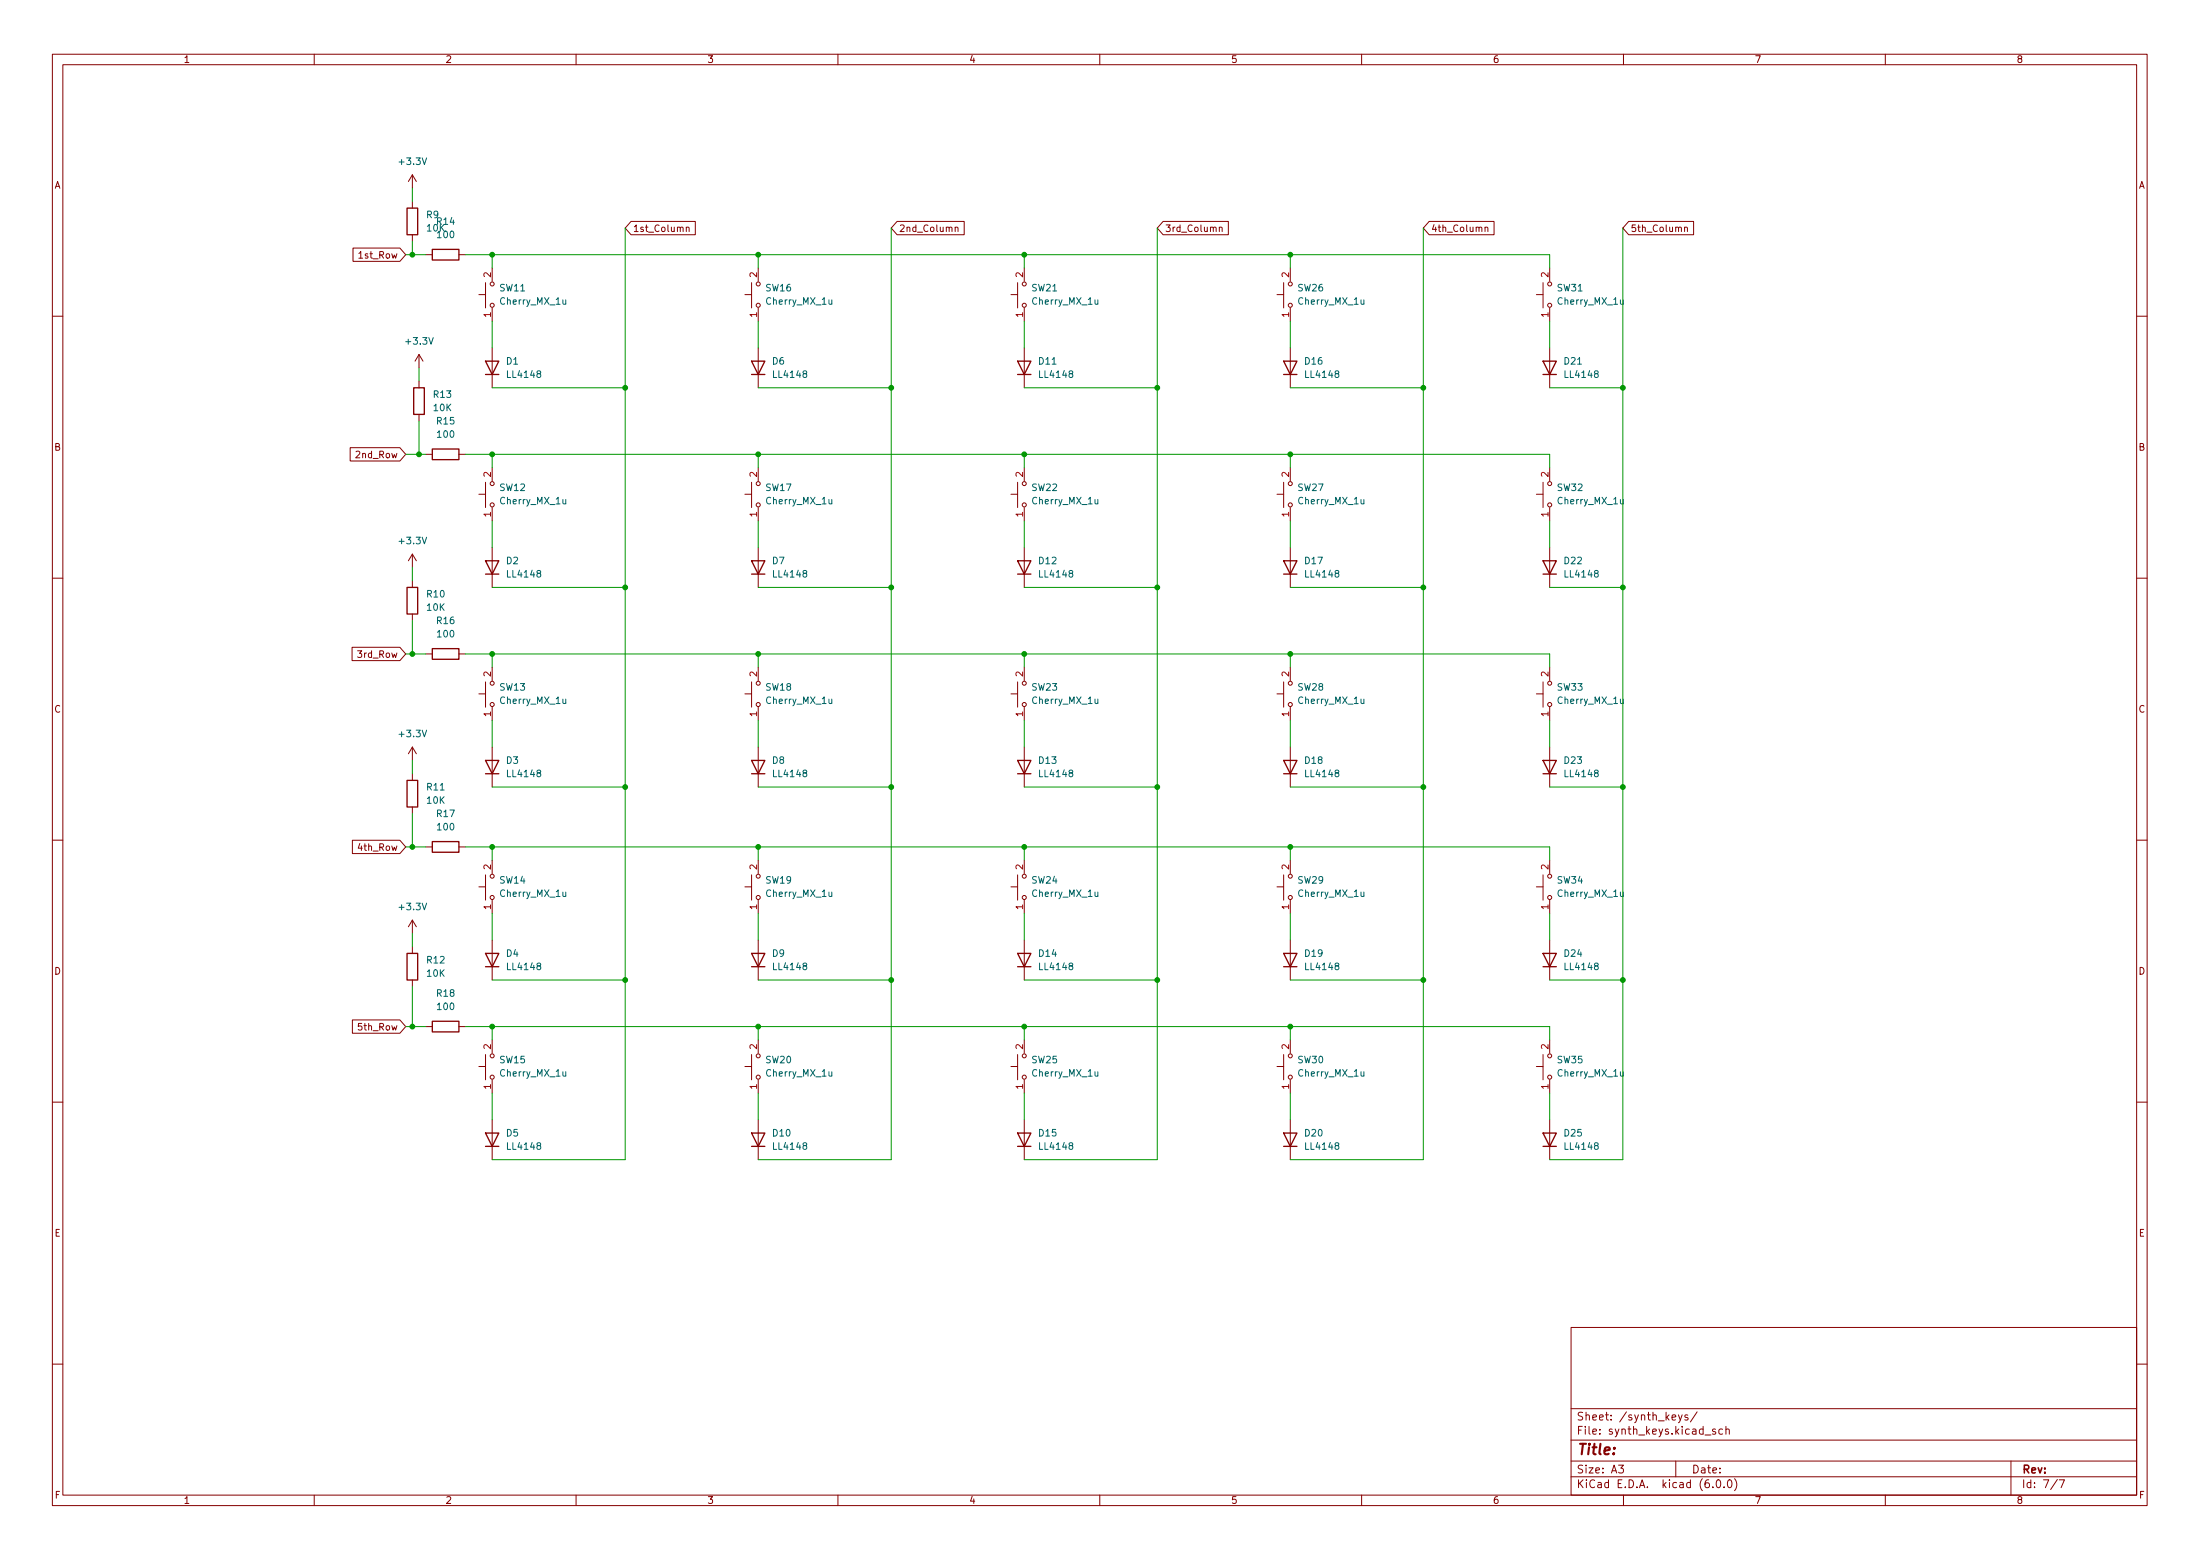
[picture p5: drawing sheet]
<svg xmlns="http://www.w3.org/2000/svg" width="297mm" height="210mm" viewBox="0 0 297 210" stroke-linecap="round" stroke-linejoin="round" font-family="sans-serif">
<g fill="none" stroke="#840000" stroke-width=".14">
<path d="M7.1 7.3h282.8v195.9h-282.8zM8.5 8.7h280v193.1h-280zM42.4 7.3v1.4M77.8 7.3v1.4M113.1 7.3v1.4M148.5 7.3v1.4M183.8 7.3v1.4M219.2 7.3v1.4M254.6 7.3v1.4M47.7 33.5h6.3l.8 .9-.8 .9h-6.3zM55.7 23.6v1.8M55.7 27.2v.9"/>
<path d="M55.7 31.7v.9M55.7 23.6l-.6 .9M55.7 23.6l.5 .9M57.5 34.4h.9M62 34.4h.9M64.7 39.8h.9M65.6 38.1v3.5M66.5 36.2v1.8M85.2 29.9h8.7v1.8h-8.7l-.8-.9zM92.7 30.7h.1h.2v.6M92.7 30.7v.6M100.6 39.8h.9"/>
<path d="M101.5 38.1v3.5M102.4 36.2v1.8M121.1 29.9h9.1v1.8h-9.1l-.8-.9zM129 30.7h.1h.2l.1 .6M129 30.7v.6M136.5 39.8h.9M137.4 38.1v3.5M138.3 36.2v1.8M157 29.9h8.8v1.8h-8.8l-.7-.9zM164.6 30.7h.2h.2v.6M164.6 30.7v.6M172.4 39.8h.9"/>
<path d="M173.3 38.1v3.5M174.2 36.2v1.8M193 29.9h8.7v1.8h-8.7l-.8-.9zM200.5 30.7h.1h.2l.1 .6M200.5 30.7v.6M207.4 39.8h.9M208.3 38.1v3.5M209.2 36.2v1.8M219.9 29.9h8.8v1.8h-8.8l-.8-.9zM227.4 30.7h.2h.2v.6M227.4 30.7v.6M7.1 42.7h1.4"/>
<path d="M56.6 47.8l-.6 .9M56.6 47.8v1.8M56.6 51.4v.9M56.6 55.9v.9M56.6 47.8l.5 .9M66.5 41.6v1.8M66.5 46.9v5.4M102.4 41.6v1.8M102.4 46.9v5.4M138.3 41.6v1.8M138.3 46.9v5.4M174.2 41.6v1.8"/>
<path d="M174.2 46.9v5.4M209.2 41.6v1.8M209.2 46.9v5.4M288.5 42.7h1.4M7.1 78h1.4M47.3 60.4h6.7l.8 .9-.8 .9h-6.7zM55.7 74.8v1.8M55.7 78.4v.9M55.7 74.8l-.6 .9M55.7 74.8l.5 .9M57.5 61.3h.9M62 61.3h.9"/>
<path d="M64.7 66.7h.9M65.6 65.1v3.4M66.5 63.1v1.8M66.5 68.5v1.8M66.5 73.9v5.4M100.6 66.7h.9M101.5 65.1v3.4M102.4 63.1v1.8M102.4 68.5v1.8M102.4 73.9v5.4M136.5 66.7h.9M137.4 65.1v3.4"/>
<path d="M138.3 63.1v1.8M138.3 68.5v1.8M138.3 73.9v5.4M172.4 66.7h.9M173.3 65.1v3.4M174.2 63.1v1.8M174.2 68.5v1.8M174.2 73.9v5.4M207.4 66.7h.9M208.3 65.1v3.4M209.2 63.1v1.8M209.2 68.5v1.8"/>
<path d="M209.2 73.9v5.4M288.5 78h1.4M47.5 87.4h6.5l.8 .9-.8 .9h-6.5zM55.7 82.9v.9M57.5 88.3h.9M62 88.3h.9M64.7 93.6h.9M65.6 92v3.4M66.5 90v1.8M66.5 95.4v1.8M100.6 93.6h.9M101.5 92v3.4"/>
<path d="M102.4 90v1.8M102.4 95.4v1.8M136.5 93.6h.9M137.4 92v3.4M138.3 90v1.8M138.3 95.4v1.8M172.4 93.6h.9M173.3 92v3.4M174.2 90v1.8M174.2 95.4v1.8M207.4 93.6h.9M208.3 92v3.4"/>
<path d="M209.2 90v1.8M209.2 95.4v1.8M7.1 113.4h1.4M47.6 113.4h6.4l.8 .9-.8 .9h-6.4zM55.7 100.8v1.8M55.7 104.4v.9M55.7 108.9v.9M55.7 100.8l-.6 .9M55.7 100.8l.5 .9M57.5 114.3h.9M62 114.3h.9M64.7 119.7h.9"/>
<path d="M65.6 118.1v3.4M66.5 100.8v5.4M66.5 116.1v1.8M100.6 119.7h.9M101.5 118.1v3.4M102.4 100.8v5.4M102.4 116.1v1.8M136.5 119.7h.9M137.4 118.1v3.4M138.3 100.8v5.4M138.3 116.1v1.8M172.4 119.7h.9"/>
<path d="M173.3 118.1v3.4M174.2 100.8v5.4M174.2 116.1v1.8M207.4 119.7h.9M208.3 118.1v3.4M209.2 100.8v5.4M209.2 116.1v1.8M288.5 113.4h1.4M47.6 137.6h6.4l.8 .9-.8 .9h-6.4zM55.7 124.2v1.8M55.7 127.8v.9M55.7 132.3v.9"/>
<path d="M55.7 124.2l-.6 .9M55.7 124.2l.5 .9M57.5 138.5h.9M62 138.5h.9M66.5 121.5v1.8M66.5 126.9v5.4M102.4 121.5v1.8M102.4 126.9v5.4M138.3 121.5v1.8M138.3 126.9v5.4M174.2 121.5v1.8M174.2 126.9v5.4"/>
<path d="M209.2 121.5v1.8M209.2 126.9v5.4M7.1 148.7h1.4M64.7 143.9h.9M65.6 142.3v3.4M66.5 140.3v1.8M66.5 145.7v1.8M66.5 151.1v5.4M100.6 143.9h.9M101.5 142.3v3.4M102.4 140.3v1.8M102.4 145.7v1.8"/>
<path d="M102.4 151.1v5.4M136.5 143.9h.9M137.4 142.3v3.4M138.3 140.3v1.8M138.3 145.7v1.8M138.3 151.1v5.4M172.4 143.9h.9M173.3 142.3v3.4M174.2 140.3v1.8M174.2 145.7v1.8M174.2 151.1v5.4M207.4 143.9h.9"/>
<path d="M208.3 142.3v3.4M209.2 140.3v1.8M209.2 145.7v1.8M209.2 151.1v5.4M288.5 148.7h1.4M212.1 179.1h76.4v22.7h-76.4zM7.1 184.1h1.4M212.1 199.3h76.4M212.1 197.2h76.4M212.1 194.3h76.4M212.1 190.1h76.4M218.5 197.7h.7l-.4 .4 .3 .1v.5l-.1 .1-.5-.1"/>
<path d="M225.8 191.3l.5-.1-.1-.2-.3-.1-.1 .2v.5h.4M226.3 197.2v2.1M226.6 190.9l.3 .7M227.1 190.9l-.3 1-.2 .1M227.9 191l-.3-.1-.1 .2v.1l.4 .1v.3h-.4M229.1 190.5l-.9 1.4M230.2 193.7h.8M231.6 192.9l-.2-.1-.2 .2 .1 .1 .3 .2v.2h-.4M231.8 199.8l.2-.1a.57 .57 0 0 1 .3 .5 .57 .57 0 0 1-.3 .6l-.2-.1-.1-.3zM232.6 192.9l-.3-.1-.2 .2 .1 .5h.4M233 192.9l.2-.1 .2 .1 .1 .7M233 192.5v1.1"/>
<path d="M233.3 199.8l.2-.1a.57 .57 0 0 1 .4 .5 .57 .57 0 0 1-.4 .6l-.2-.1-.1-.3zM234.2 199.6a1.22 1.22 0 0 1 0 1.6M271.5 197.2v4.6M277.8 199.7l-.9 1.3M278 199.7h.7l-.4 1.1M288.5 184.1h1.4M42.4 201.8v1.4M77.8 201.8v1.4M113.1 201.8v1.4M148.5 201.8v1.4M183.8 201.8v1.4M219.2 201.8v1.4"/>
<path d="M231.3 200.7v.1M232.8 200.7v.1M254.6 201.8v1.4"/>
<circle cx="66.5" cy="38.3" r=".27"/>
<circle cx="102.4" cy="38.3" r=".27"/>
<circle cx="138.3" cy="38.3" r=".27"/>
<circle cx="174.2" cy="38.3" r=".27"/>
<circle cx="209.2" cy="38.3" r=".27"/>
<circle cx="66.5" cy="41.2" r=".27"/>
<circle cx="102.4" cy="41.2" r=".27"/>
<circle cx="138.3" cy="41.2" r=".27"/>
<circle cx="174.2" cy="41.2" r=".27"/>
<circle cx="209.2" cy="41.2" r=".27"/>
<circle cx="66.5" cy="65.3" r=".27"/>
<circle cx="66.5" cy="68.1" r=".27"/>
<circle cx="102.4" cy="65.3" r=".27"/>
<circle cx="102.4" cy="68.1" r=".27"/>
<circle cx="138.3" cy="65.3" r=".27"/>
<circle cx="138.3" cy="68.1" r=".27"/>
<circle cx="174.2" cy="65.3" r=".27"/>
<circle cx="174.2" cy="68.1" r=".27"/>
<circle cx="209.2" cy="68.1" r=".27"/>
<circle cx="209.2" cy="65.3" r=".27"/>
<circle cx="66.5" cy="95.1" r=".27"/>
<circle cx="66.5" cy="92.2" r=".27"/>
<circle cx="102.4" cy="95.1" r=".27"/>
<circle cx="102.4" cy="92.2" r=".27"/>
<circle cx="138.3" cy="92.2" r=".27"/>
<circle cx="138.3" cy="95.1" r=".27"/>
<circle cx="174.2" cy="92.2" r=".27"/>
<circle cx="174.2" cy="95.1" r=".27"/>
<circle cx="209.2" cy="95.1" r=".27"/>
<circle cx="209.2" cy="92.2" r=".27"/>
<circle cx="66.5" cy="118.2" r=".27"/>
<circle cx="102.4" cy="118.2" r=".27"/>
<circle cx="138.3" cy="118.2" r=".27"/>
<circle cx="174.2" cy="118.2" r=".27"/>
<circle cx="209.2" cy="118.2" r=".27"/>
<circle cx="66.5" cy="121.1" r=".27"/>
<circle cx="102.4" cy="121.1" r=".27"/>
<circle cx="138.3" cy="121.1" r=".27"/>
<circle cx="174.2" cy="121.1" r=".27"/>
<circle cx="209.2" cy="121.1" r=".27"/>
<circle cx="66.5" cy="145.4" r=".27"/>
<circle cx="66.5" cy="142.5" r=".27"/>
<circle cx="102.4" cy="145.4" r=".27"/>
<circle cx="102.4" cy="142.5" r=".27"/>
<circle cx="138.3" cy="142.5" r=".27"/>
<circle cx="138.3" cy="145.4" r=".27"/>
<circle cx="174.2" cy="142.5" r=".27"/>
<circle cx="174.2" cy="145.4" r=".27"/>
<circle cx="209.2" cy="145.4" r=".27"/>
<circle cx="209.2" cy="142.5" r=".27"/>
</g>
<g fill="none" stroke="#840000" stroke-width=".18">
<path d="M55 28.1h1.4v3.6h-1.4zM58.4 33.7h3.6v1.4h-3.6zM55.9 52.3h1.4v3.6h-1.4zM65.6 48.7h1.8l-.9 1.8zM65.6 50.5h1.8M101.5 48.7h1.8l-.9 1.8zM101.5 50.5h1.8M137.4 48.7h1.8l-.9 1.8zM137.4 50.5h1.8M173.3 48.7h1.8l-.9 1.8zM173.3 50.5h1.8M208.3 48.7h1.8l-.9 1.8z"/>
<path d="M208.3 50.5h1.8M55 79.3h1.4v3.6h-1.4zM58.4 60.6h3.6v1.4h-3.6zM65.6 75.7h1.8l-.9 1.8zM65.6 77.5h1.8M101.5 75.7h1.8l-.9 1.8zM101.5 77.5h1.8M137.4 75.7h1.8l-.9 1.8zM137.4 77.5h1.8M173.3 75.7h1.8l-.9 1.8zM173.3 77.5h1.8M208.3 75.7h1.8l-.9 1.8z"/>
<path d="M208.3 77.5h1.8M58.4 87.5h3.6v1.5h-3.6zM55 105.3h1.4v3.6h-1.4zM58.4 113.6h3.6v1.4h-3.6zM65.6 102.6h1.8l-.9 1.8zM65.6 104.4h1.8M101.5 102.6h1.8l-.9 1.8zM101.5 104.4h1.8M137.4 102.6h1.8l-.9 1.8zM137.4 104.4h1.8M173.3 102.6h1.8l-.9 1.8zM173.3 104.4h1.8"/>
<path d="M208.3 102.6h1.8l-.9 1.8zM208.3 104.4h1.8M55 128.7h1.4v3.6h-1.4zM58.4 137.8h3.6v1.5h-3.6zM65.6 128.7h1.8l-.9 1.8zM65.6 130.5h1.8M101.5 128.7h1.8l-.9 1.8zM101.5 130.5h1.8M137.4 128.7h1.8l-.9 1.8zM137.4 130.5h1.8M173.3 128.7h1.8l-.9 1.8zM173.3 130.5h1.8"/>
<path d="M208.3 128.7h1.8l-.9 1.8zM208.3 130.5h1.8M65.6 152.9h1.8l-.9 1.8zM65.6 154.7h1.8M101.5 152.9h1.8l-.9 1.8zM101.5 154.7h1.8M137.4 152.9h1.8l-.9 1.8zM137.4 154.7h1.8M173.3 152.9h1.8l-.9 1.8zM173.3 154.7h1.8M208.3 152.9h1.8l-.9 1.8zM208.3 154.7h1.8"/>
</g>
<g fill="none" stroke="#009600" stroke-width=".14">
<path d="M54.8 34.4h2.7M55.7 25.4v1.8M55.7 32.6v1.8M62.9 34.4h146.3v1.8M66.5 34.4v1.8M84.4 30.8v125.7h-17.9M102.4 34.4v1.8M120.3 30.8v125.7h-17.9M138.3 34.4v1.8M156.3 30.8v125.7h-18M174.2 34.4v1.8M192.2 30.8v125.7h-18"/>
<path d="M219.1 30.8v125.7h-9.9M56.6 49.6v1.8M56.6 56.8v4.5M66.5 43.4v3.5M66.5 52.3h17.9M102.4 43.4v3.5M102.4 52.3h17.9M138.3 43.4v3.5M138.3 52.3h18M174.2 43.4v3.5M174.2 52.3h18M209.2 43.4v3.5"/>
<path d="M209.2 52.3h9.9M54.8 61.3h2.7M55.7 76.6v1.8M62.9 61.3h146.3v1.8M66.5 79.3h17.9M66.5 61.3v1.8M66.5 70.3v3.6M102.4 61.3v1.8M102.4 70.3v3.6M102.4 79.3h17.9M138.3 61.3v1.8M138.3 70.3v3.6"/>
<path d="M138.3 79.3h18M174.2 61.3v1.8M174.2 70.3v3.6M174.2 79.3h18M209.2 79.3h9.9M209.2 70.3v3.6M54.8 88.3h2.7M55.7 83.8v4.5M62.9 88.3h146.3v1.7M66.5 88.3v1.7M66.5 97.2v3.6M102.4 88.3v1.7"/>
<path d="M102.4 97.2v3.6M138.3 88.3v1.7M138.3 97.2v3.6M174.2 88.3v1.7M174.2 97.2v3.6M209.2 97.2v3.6M54.8 114.3h2.7M55.7 102.6v1.8M55.7 109.8v4.5M62.9 114.3h146.3v1.8M66.5 106.2h17.9M66.5 114.3v1.8"/>
<path d="M102.4 114.3v1.8M102.4 106.2h17.9M138.3 114.3v1.8M138.3 106.2h18M174.2 106.2h18M174.2 114.3v1.8M209.2 106.2h9.9M54.8 138.5h2.7M55.7 126v1.8M55.7 133.2v5.3M62.9 138.5h146.3v1.8M66.5 132.3h17.9"/>
<path d="M66.5 123.3v3.6M66.5 138.5v1.8M102.4 123.3v3.6M102.4 138.5v1.8M102.4 132.3h17.9M138.3 132.3h18M138.3 123.3v3.6M138.3 138.5v1.8M174.2 132.3h18M174.2 123.3v3.6M174.2 138.5v1.8M209.2 132.3h9.9"/>
<path d="M209.2 123.3v3.6M66.5 147.5v3.6M102.4 147.5v3.6M138.3 147.5v3.6M174.2 147.5v3.6M209.2 147.5v3.6"/>
</g>
<g fill="#009600" stroke="#009600" stroke-width=".14">
<circle cx="66.5" cy="34.4" r=".32"/>
<circle cx="84.4" cy="52.3" r=".32"/>
<circle cx="66.5" cy="88.3" r=".32"/>
<circle cx="55.7" cy="88.3" r=".32"/>
<circle cx="56.6" cy="61.3" r=".32"/>
<circle cx="66.5" cy="61.3" r=".32"/>
<circle cx="55.7" cy="34.4" r=".32"/>
<circle cx="174.2" cy="34.4" r=".32"/>
<circle cx="138.3" cy="34.4" r=".32"/>
<circle cx="156.3" cy="79.3" r=".32"/>
<circle cx="174.2" cy="88.3" r=".32"/>
<circle cx="138.3" cy="88.3" r=".32"/>
<circle cx="156.3" cy="52.3" r=".32"/>
<circle cx="138.3" cy="61.3" r=".32"/>
<circle cx="120.3" cy="52.3" r=".32"/>
<circle cx="120.3" cy="79.3" r=".32"/>
<circle cx="120.3" cy="106.2" r=".32"/>
<circle cx="102.4" cy="138.5" r=".32"/>
<circle cx="84.4" cy="132.3" r=".32"/>
<circle cx="102.4" cy="114.3" r=".32"/>
<circle cx="120.3" cy="132.3" r=".32"/>
<circle cx="138.3" cy="114.3" r=".32"/>
<circle cx="156.3" cy="106.2" r=".32"/>
<circle cx="138.3" cy="138.5" r=".32"/>
<circle cx="156.3" cy="132.3" r=".32"/>
<circle cx="174.2" cy="138.5" r=".32"/>
<circle cx="174.2" cy="114.3" r=".32"/>
<circle cx="192.2" cy="132.3" r=".32"/>
<circle cx="219.1" cy="106.2" r=".32"/>
<circle cx="219.1" cy="79.3" r=".32"/>
<circle cx="219.1" cy="132.3" r=".32"/>
<circle cx="192.2" cy="106.2" r=".32"/>
<circle cx="102.4" cy="61.3" r=".32"/>
<circle cx="84.4" cy="79.3" r=".32"/>
<circle cx="102.4" cy="88.3" r=".32"/>
<circle cx="102.4" cy="34.4" r=".32"/>
<circle cx="84.4" cy="106.2" r=".32"/>
<circle cx="66.5" cy="138.5" r=".32"/>
<circle cx="55.7" cy="138.5" r=".32"/>
<circle cx="66.5" cy="114.3" r=".32"/>
<circle cx="55.7" cy="114.3" r=".32"/>
<circle cx="192.2" cy="79.3" r=".32"/>
<circle cx="174.2" cy="61.3" r=".32"/>
<circle cx="219.1" cy="52.3" r=".32"/>
<circle cx="192.2" cy="52.3" r=".32"/>
</g>
<text font-size="2" fill="#840000" x="212.8" y="196.3">Title:</text>
<g font-size="1.5" fill="#840000">
<text x="212.8" y="191.7">Sheet: /synth_keys/</text>
<text x="212.8" y="193.6">File: synth_keys.kicad_sch</text>
<text x="212.8" y="200.8">KiCad E.D.A. kicad (6.0.0)</text>
<text x="212.8" y="198.8">Size: A3</text>
<text x="228.4" y="198.8">Date:</text>
<text x="272.9" y="198.8">Rev:</text>
<text x="272.9" y="200.8">Id: 7/7</text>
</g>
<g font-size="1.3" fill="#840000">
<text x="24.7" y="8.5">1</text>
<text x="60.1" y="8.5">2</text>
<text x="95.5" y="8.5">3</text>
<text x="130.8" y="8.5">4</text>
<text x="166.2" y="8.5">5</text>
<text x="201.5" y="8.5">6</text>
<text x="236.9" y="8.5">7</text>
<text x="272.2" y="8.5">8</text>
<text x="7.3" y="25.5">A</text>
<text x="288.7" y="25.5">A</text>
<text x="48.6" y="34.9">1st_Row</text>
<text x="85.4" y="31.3">1st_Column</text>
<text x="121.3" y="31.3">2nd_Column</text>
<text x="157.3" y="31.3">3rd_Column</text>
<text x="193.2" y="31.3">4th_Column</text>
<text x="220.1" y="31.3">5th_Column</text>
<text x="7.3" y="60.8">B</text>
<text x="48.2" y="61.8">2nd_Row</text>
<text x="288.7" y="60.8">B</text>
<text x="48.5" y="88.8">3rd_Row</text>
<text x="7.3" y="96.2">C</text>
<text x="288.7" y="96.2">C</text>
<text x="48.6" y="114.8">4th_Row</text>
<text x="7.3" y="131.5">D</text>
<text x="288.7" y="131.5">D</text>
<text x="48.6" y="139.1">5th_Row</text>
<text x="7.4" y="166.9">E</text>
<text x="288.8" y="166.9">E</text>
<text x="7.4" y="202.2">F</text>
<text x="24.7" y="202.9">1</text>
<text x="60.1" y="202.9">2</text>
<text x="95.5" y="202.9">3</text>
<text x="130.8" y="202.9">4</text>
<text x="166.2" y="202.9">5</text>
<text x="201.5" y="202.9">6</text>
<text x="236.9" y="202.9">7</text>
<text x="272.2" y="202.9">8</text>
<text x="288.8" y="202.2">F</text>
</g>
<g font-size="1.3" fill="#006464">
<text x="54" y="22.2">+3.3V</text>
<text x="57.6" y="29.4">R9</text>
<text x="57.7" y="31.2">10K</text>
<text x="59" y="30.3">R14</text>
<text x="59.1" y="32.1">100</text>
<text x="67.5" y="39.3">SW11</text>
<text x="67.6" y="41.1">Cherry_MX_1u</text>
<text x="103.4" y="39.3">SW16</text>
<text x="103.5" y="41.1">Cherry_MX_1u</text>
<text x="139.3" y="39.3">SW21</text>
<text x="139.5" y="41.1">Cherry_MX_1u</text>
<text x="175.3" y="39.3">SW26</text>
<text x="175.4" y="41.1">Cherry_MX_1u</text>
<text x="210.3" y="39.3">SW31</text>
<text x="210.4" y="41.1">Cherry_MX_1u</text>
<text x="54.9" y="46.5">+3.3V</text>
<text x="58.6" y="53.7">R13</text>
<text x="68.4" y="49.2">D1</text>
<text x="68.6" y="51">LL4148</text>
<text x="104.3" y="49.2">D6</text>
<text x="104.5" y="51">LL4148</text>
<text x="140.3" y="49.2">D11</text>
<text x="140.4" y="51">LL4148</text>
<text x="176.2" y="49.2">D16</text>
<text x="176.3" y="51">LL4148</text>
<text x="211.2" y="49.2">D21</text>
<text x="211.4" y="51">LL4148</text>
<text x="58.6" y="55.5">10K</text>
<text x="59" y="57.3">R15</text>
<text x="59.1" y="59.1">100</text>
<text x="67.5" y="66.3">SW12</text>
<text x="67.6" y="68">Cherry_MX_1u</text>
<text x="103.4" y="66.3">SW17</text>
<text x="103.5" y="68">Cherry_MX_1u</text>
<text x="139.3" y="66.3">SW22</text>
<text x="139.5" y="68">Cherry_MX_1u</text>
<text x="175.3" y="66.3">SW27</text>
<text x="175.4" y="68">Cherry_MX_1u</text>
<text x="210.3" y="66.3">SW32</text>
<text x="210.4" y="68">Cherry_MX_1u</text>
<text x="54" y="73.4">+3.3V</text>
<text x="68.4" y="76.1">D2</text>
<text x="68.6" y="77.9">LL4148</text>
<text x="104.3" y="76.1">D7</text>
<text x="104.5" y="77.9">LL4148</text>
<text x="140.3" y="76.1">D12</text>
<text x="140.4" y="77.9">LL4148</text>
<text x="176.2" y="76.1">D17</text>
<text x="176.3" y="77.9">LL4148</text>
<text x="211.2" y="76.1">D22</text>
<text x="211.4" y="77.9">LL4148</text>
<text x="57.7" y="80.6">R10</text>
<text x="57.7" y="82.4">10K</text>
<text x="59" y="84.2">R16</text>
<text x="59.1" y="86">100</text>
<text x="67.5" y="93.2">SW13</text>
<text x="67.6" y="95">Cherry_MX_1u</text>
<text x="103.4" y="93.2">SW18</text>
<text x="103.5" y="95">Cherry_MX_1u</text>
<text x="139.3" y="93.2">SW23</text>
<text x="139.5" y="95">Cherry_MX_1u</text>
<text x="175.3" y="93.2">SW28</text>
<text x="175.4" y="95">Cherry_MX_1u</text>
<text x="210.3" y="93.2">SW33</text>
<text x="210.4" y="95">Cherry_MX_1u</text>
<text x="54" y="99.5">+3.3V</text>
<text x="57.7" y="106.7">R11</text>
<text x="68.4" y="103.1">D3</text>
<text x="68.6" y="104.9">LL4148</text>
<text x="104.3" y="103.1">D8</text>
<text x="104.5" y="104.9">LL4148</text>
<text x="140.3" y="103.1">D13</text>
<text x="140.4" y="104.9">LL4148</text>
<text x="176.2" y="103.1">D18</text>
<text x="176.3" y="104.9">LL4148</text>
<text x="211.2" y="103.1">D23</text>
<text x="211.4" y="104.9">LL4148</text>
<text x="57.7" y="108.5">10K</text>
<text x="59" y="110.3">R17</text>
<text x="59.1" y="112">100</text>
<text x="67.5" y="119.2">SW14</text>
<text x="103.4" y="119.2">SW19</text>
<text x="139.3" y="119.2">SW24</text>
<text x="175.3" y="119.2">SW29</text>
<text x="210.3" y="119.2">SW34</text>
<text x="54" y="122.8">+3.3V</text>
<text x="67.6" y="121">Cherry_MX_1u</text>
<text x="103.5" y="121">Cherry_MX_1u</text>
<text x="139.5" y="121">Cherry_MX_1u</text>
<text x="175.4" y="121">Cherry_MX_1u</text>
<text x="210.4" y="121">Cherry_MX_1u</text>
<text x="57.7" y="130">R12</text>
<text x="57.7" y="131.8">10K</text>
<text x="68.4" y="129.1">D4</text>
<text x="68.6" y="130.9">LL4148</text>
<text x="104.3" y="129.1">D9</text>
<text x="104.5" y="130.9">LL4148</text>
<text x="140.3" y="129.1">D14</text>
<text x="140.4" y="130.9">LL4148</text>
<text x="176.2" y="129.1">D19</text>
<text x="176.3" y="130.9">LL4148</text>
<text x="211.2" y="129.1">D24</text>
<text x="211.4" y="130.9">LL4148</text>
<text x="59" y="134.5">R18</text>
<text x="59.1" y="136.3">100</text>
<text x="67.5" y="143.5">SW15</text>
<text x="103.4" y="143.5">SW20</text>
<text x="139.3" y="143.5">SW25</text>
<text x="175.3" y="143.5">SW30</text>
<text x="210.3" y="143.5">SW35</text>
<text x="67.6" y="145.3">Cherry_MX_1u</text>
<text x="103.5" y="145.3">Cherry_MX_1u</text>
<text x="139.5" y="145.3">Cherry_MX_1u</text>
<text x="175.4" y="145.3">Cherry_MX_1u</text>
<text x="210.4" y="145.3">Cherry_MX_1u</text>
<text x="68.4" y="153.4">D5</text>
<text x="68.6" y="155.2">LL4148</text>
<text x="104.4" y="153.4">D10</text>
<text x="104.5" y="155.2">LL4148</text>
<text x="140.3" y="153.4">D15</text>
<text x="140.4" y="155.2">LL4148</text>
<text x="176.2" y="153.4">D20</text>
<text x="176.3" y="155.2">LL4148</text>
<text x="211.2" y="153.4">D25</text>
<text x="211.4" y="155.2">LL4148</text>
</g>
<g font-size="1.3" fill="#a90000">
<text x="66.3" y="37.4" transform="rotate(-90 66.3 37.4)">2</text>
<text x="102.2" y="37.4" transform="rotate(-90 102.2 37.4)">2</text>
<text x="138.1" y="37.4" transform="rotate(-90 138.1 37.4)">2</text>
<text x="174" y="37.4" transform="rotate(-90 174 37.4)">2</text>
<text x="209.1" y="37.4" transform="rotate(-90 209.1 37.4)">2</text>
<text x="66.3" y="42.8" transform="rotate(-90 66.3 42.8)">1</text>
<text x="102.2" y="42.8" transform="rotate(-90 102.2 42.8)">1</text>
<text x="138.1" y="42.8" transform="rotate(-90 138.1 42.8)">1</text>
<text x="174" y="42.8" transform="rotate(-90 174 42.8)">1</text>
<text x="209.1" y="42.8" transform="rotate(-90 209.1 42.8)">1</text>
<text x="66.3" y="64.4" transform="rotate(-90 66.3 64.4)">2</text>
<text x="102.2" y="64.4" transform="rotate(-90 102.2 64.4)">2</text>
<text x="138.1" y="64.4" transform="rotate(-90 138.1 64.4)">2</text>
<text x="174" y="64.4" transform="rotate(-90 174 64.4)">2</text>
<text x="209.1" y="64.4" transform="rotate(-90 209.1 64.4)">2</text>
<text x="66.3" y="69.7" transform="rotate(-90 66.3 69.7)">1</text>
<text x="102.2" y="69.7" transform="rotate(-90 102.2 69.7)">1</text>
<text x="138.1" y="69.7" transform="rotate(-90 138.1 69.7)">1</text>
<text x="174" y="69.7" transform="rotate(-90 174 69.7)">1</text>
<text x="209.1" y="69.7" transform="rotate(-90 209.1 69.7)">1</text>
<text x="66.3" y="91.3" transform="rotate(-90 66.3 91.3)">2</text>
<text x="102.2" y="91.3" transform="rotate(-90 102.2 91.3)">2</text>
<text x="138.1" y="91.3" transform="rotate(-90 138.1 91.3)">2</text>
<text x="174" y="91.3" transform="rotate(-90 174 91.3)">2</text>
<text x="209.1" y="91.3" transform="rotate(-90 209.1 91.3)">2</text>
<text x="66.3" y="96.7" transform="rotate(-90 66.3 96.7)">1</text>
<text x="102.2" y="96.7" transform="rotate(-90 102.2 96.7)">1</text>
<text x="138.1" y="96.7" transform="rotate(-90 138.1 96.7)">1</text>
<text x="174" y="96.7" transform="rotate(-90 174 96.7)">1</text>
<text x="209.1" y="96.7" transform="rotate(-90 209.1 96.7)">1</text>
<text x="66.3" y="117.3" transform="rotate(-90 66.3 117.3)">2</text>
<text x="102.2" y="117.3" transform="rotate(-90 102.2 117.3)">2</text>
<text x="138.1" y="117.3" transform="rotate(-90 138.1 117.3)">2</text>
<text x="174" y="117.3" transform="rotate(-90 174 117.3)">2</text>
<text x="209.1" y="117.3" transform="rotate(-90 209.1 117.3)">2</text>
<text x="66.3" y="122.7" transform="rotate(-90 66.3 122.7)">1</text>
<text x="102.2" y="122.7" transform="rotate(-90 102.2 122.7)">1</text>
<text x="138.1" y="122.7" transform="rotate(-90 138.1 122.7)">1</text>
<text x="174" y="122.7" transform="rotate(-90 174 122.7)">1</text>
<text x="209.1" y="122.7" transform="rotate(-90 209.1 122.7)">1</text>
<text x="66.3" y="141.6" transform="rotate(-90 66.3 141.6)">2</text>
<text x="102.2" y="141.6" transform="rotate(-90 102.2 141.6)">2</text>
<text x="138.1" y="141.6" transform="rotate(-90 138.1 141.6)">2</text>
<text x="174" y="141.6" transform="rotate(-90 174 141.6)">2</text>
<text x="209.1" y="141.6" transform="rotate(-90 209.1 141.6)">2</text>
<text x="66.3" y="147" transform="rotate(-90 66.3 147)">1</text>
<text x="102.2" y="147" transform="rotate(-90 102.2 147)">1</text>
<text x="138.1" y="147" transform="rotate(-90 138.1 147)">1</text>
<text x="174" y="147" transform="rotate(-90 174 147)">1</text>
<text x="209.1" y="147" transform="rotate(-90 209.1 147)">1</text>
</g>
</svg>
